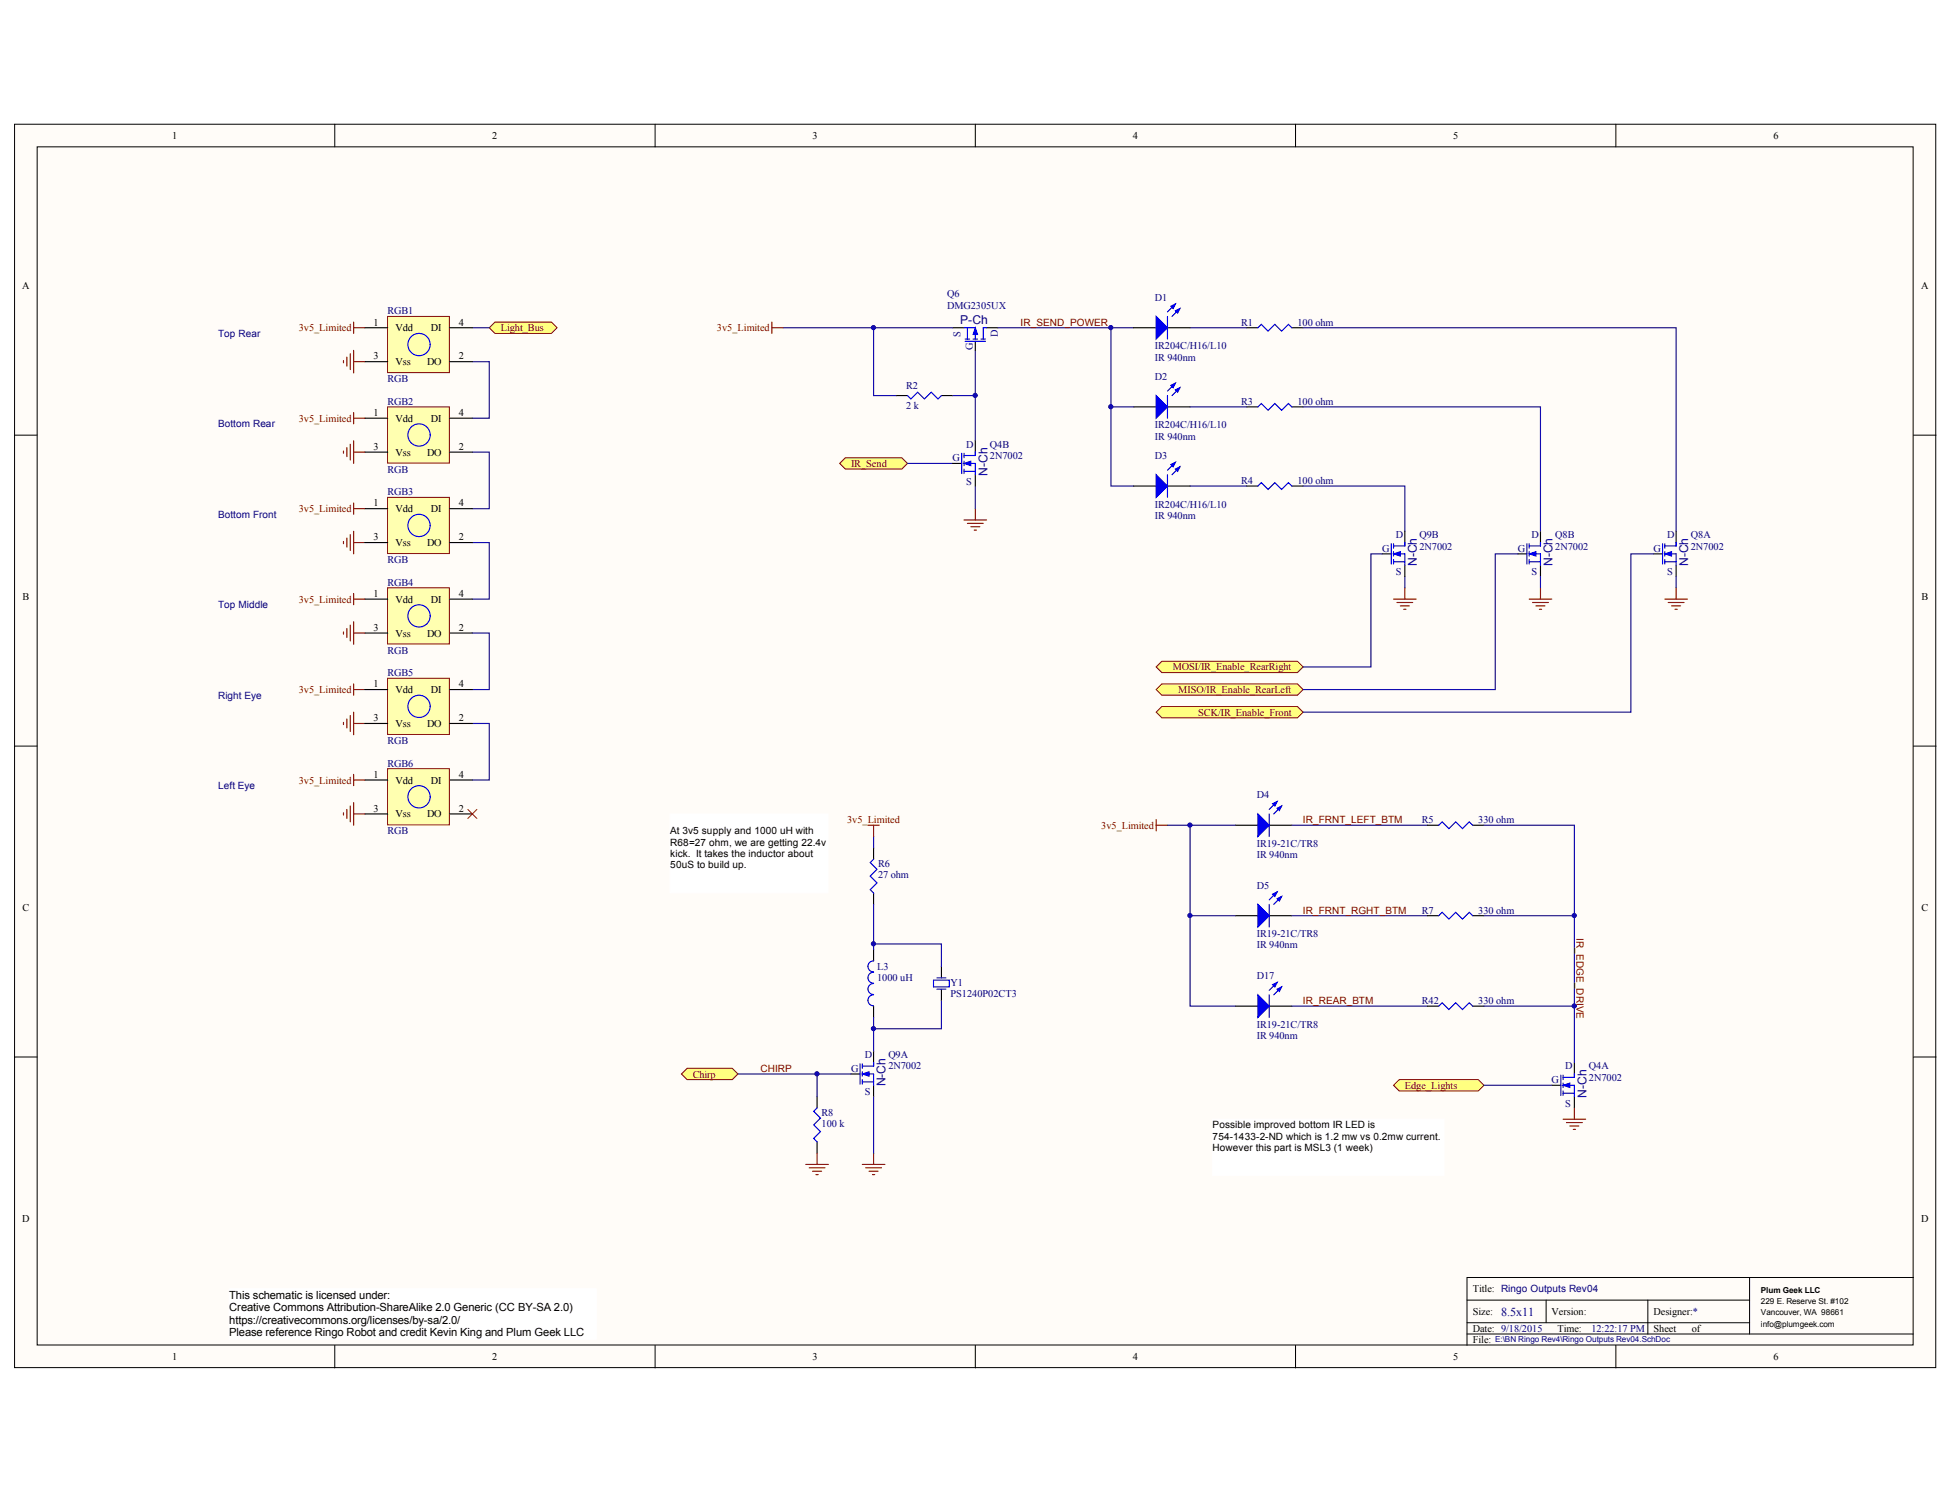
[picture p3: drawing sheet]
<svg xmlns="http://www.w3.org/2000/svg" width="272mm" height="208mm" viewBox="0 0 272 208" stroke-linecap="round" stroke-linejoin="round" font-family="sans-serif">
<g fill="#fffcf8" stroke="#000" stroke-width=".14">
<path d="M2 17.3h267.5v173.1h-267.5z"/>
<path d="M5.2 20.4h261.1v166.9h-261.1z"/>
</g>
<g fill="none" stroke="#000" stroke-width=".14">
<path d="M46.6 17.3v3.1M91.2 17.3v3.1M135.8 17.3v3.1M180.3 17.3v3.1M224.9 17.3v3.1M2 60.6h3.2M266.4 60.6h3.1M2 103.9h3.2M266.4 103.9h3.1M2 147.2h3.2M266.4 147.2h3.1M243.5 177.9v7.8"/>
<path d="M266.4 177.9h-62.2v9.4M46.6 187.3v3.2M91.2 187.3v3.2M135.8 187.3v3.2M180.3 187.3v3.2M204.2 181h39.3M204.2 185.7h62.2M204.2 184.2h39.3M215.2 181v3.2M224.9 187.3v3.2M229.4 181v4.7"/>
</g>
<g fill="none" stroke="#800000" stroke-width=".16">
<path d="M47.8 50.2v.3M48.3 49.7v1.3M48.8 49.3v2.2M49.2 44.8v1.6M49.2 48.8v3.1M49.2 57.4v1.6M49.2 50.4h1.6M49.2 45.6h1.6M49.2 58.2h1.6M47.8 62.8v.3M47.8 75.4v.3M48.3 62.3v1.3"/>
<path d="M48.3 74.9v1.3M48.8 61.8v2.2M48.8 74.4v2.2M49.2 61.4v3.1M49.2 70v1.6M49.2 74v3.1M49.2 62.9h1.6M49.2 75.5h1.6M49.2 70.8h1.6M47.8 88v.3M48.3 87.5v1.3M48.8 87v2.2"/>
<path d="M48.8 99.6v2.2M49.2 82.6v1.6M49.2 86.6v3.1M49.2 95.2v1.6M49.2 99.2v3.1M49.2 88.1h1.6M49.2 83.4h1.6M49.2 96h1.6M47.8 100.6v.3M47.8 113.2v.3M48.3 100.1v1.3M48.3 112.7v1.2"/>
<path d="M48.8 112.2v2.2M49.2 107.8v1.6M49.2 111.7v3.2M49.2 100.7h1.6M49.2 113.3h1.6M49.2 108.6h1.6"/>
</g>
<path d="M68.9 44.8h7.9l.7 .8-.7 .8h-7.9l-.8-.8z" fill-rule="evenodd" fill="#ffff80" stroke="#800000" stroke-width=".14"/>
<g fill="none" stroke="#11037f" stroke-width=".16">
<path d="M65.7 50.4h2.4v7.8h-2.4M65.7 45.6h2.4M109 45.6h23.6M121.6 45.6v9.5h3.1M132.6 55.1h3.2M135.8 48.8v12.6M138.9 45.6h18.9M154.6 45.6v22.1h3.2M154.6 56.6h3.2M165.7 45.6h7.8M165.7 56.6h7.8M65.7 62.9h2.4v7.9h-2.4"/>
<path d="M65.7 75.5h2.4v7.9h-2.4M135.8 67.7v3.1M165.7 67.7h7.8M65.7 88.1h2.4v7.9h-2.4M233.3 80.3v1.5M65.7 100.7h2.4v7.9h-2.4"/>
</g>
<path d="M65.1 112.7l1.3 1.2M66.4 112.7l-1.3 1.2" fill="none" stroke="#f00" stroke-width=".14"/>
<g fill="none" stroke="#000" stroke-width=".16">
<path d="M124.7 55.1h1.6M131 55.1h1.6M132.6 45.6h1.6M135.8 47.5v1.3M137.3 45.6h1.6M157.8 56.6h3.1M162.5 56.6h3.2M173.5 45.6h1.6M173.5 56.6h1.6M179.8 45.6h1.6M179.8 56.6h1.6M173.5 67.7h1.6"/>
<path d="M179.8 67.7h1.6M211.3 77.1h1.2M214.4 74v1.5M214.4 78.7v1.6M230.2 77.1h1.2M233.3 74v1.5M233.3 78.7v1.6"/>
</g>
<g fill="none" stroke="#00f" stroke-width=".16">
<path d="M126.3 55.1l.5 .4 .9-.9 1 .9 .9-.9 1 .9 .4-.4M134.2 45.6h1.6v1.6M134.3 47.5h2.9M134.3 47.2h.7M134.7 45.6v1.6M135.4 47.2h.7M136.5 47.2h.7M137.3 45.6h-.4v1.6M162.5 55.1v3.1M163.6 53.3l-1.1 1.1M164.2 54l-1.1 1.1M175.1 45.6l.5-.4 .9 .9 1-.9 .9 .9 .9-.9 .5 .4"/>
<path d="M175.1 56.6l.5-.4 .9 .9 1-.9 .9 .9 .9-.9 .5 .4M175.1 67.7l.5-.5 .9 .9 1-.9 .9 .9 .9-.9 .5 .5M212.5 75.7v2.8M212.9 77.1h1.5v1.6M212.9 78.2h1.5M212.9 75.7v.6M212.9 76.8v.6M212.9 77.9v.6M214.4 75.5v.5h-1.5M231.4 75.7v2.8M231.7 77.1h1.6v1.6M231.7 78.2h1.6"/>
<path d="M231.7 75.7v.6M231.7 76.8v.6M231.7 77.9v.6M233.3 75.5v.5h-1.6"/>
</g>
<g fill="#000080" stroke="#000080" stroke-width=".14">
<circle cx="121.6" cy="45.6" r=".29"/>
<circle cx="135.7" cy="55.1" r=".29"/>
<circle cx="154.6" cy="45.6" r=".29"/>
<circle cx="154.6" cy="56.6" r=".29"/>
</g>
<path d="M107.4 44.8v1.6M107.4 45.6h1.6M134.2 72.4h3.1M134.7 72.9h2.2M135.1 73.3h1.3M135.6 73.8h.3M135.8 70.8v1.6M231.7 83.4h3.2M232.2 83.9h2.2M232.7 84.4h1.2M233.2 84.8h.3M233.3 81.8v1.6" fill="none" stroke="#800000" stroke-width=".16"/>
<g fill="#00f" stroke="#00f" stroke-width=".14">
<path d="M135.8 45.6l.3 1h-.7z"/>
<path d="M231.7 77.1l1-.3v.6z"/>
<path d="M212.9 77.1l.9-.3v.6z"/>
</g>
<g fill="#00f" stroke="#00f" stroke-width=".16">
<path d="M160.9 55.1l1.6 1.5-1.6 1.6z"/>
<path d="M163.6 54.3l.6-.3-.3 .6z"/>
<path d="M163 53.7l.6-.4-.3 .7z"/>
</g>
<path d="M117.7 63.7h7.8l.8 .8-.8 .8h-7.8l-.8-.8z" fill-rule="evenodd" fill="#ffff80" stroke="#800000" stroke-width=".14"/>
<g fill="none" stroke="#11037f" stroke-width=".16">
<path d="M181.4 56.6h33v17.4M181.4 45.6h51.9v28.4M126.3 64.5h6.3M181.4 67.7h14.1v6.3M195.5 80.3v1.5M214.4 80.3v1.5M121.6 116.5v1.5M121.6 131.4h9.4v3.2M121.6 125.9v6.3M131 139.3v3.9h-9.4M102.7 149.5h15.8M113.7 149.5v3.2"/>
<path d="M121.6 141.7v4.7M121.6 152.7v7.8"/>
</g>
<g fill="none" stroke="#800000" stroke-width=".16">
<path d="M194 83.4h3.1M194.4 83.9h2.3M194.9 84.4h1.3M195.4 84.8h.3M195.5 81.8v1.6M212.9 83.4h3.1M213.3 83.9h2.2M213.8 84.4h1.3M214.3 84.8h.3M214.4 81.8v1.6M120.8 114.9h1.6M121.6 114.9v1.6"/>
<path d="M112.2 162.1h3.1M112.6 162.6h2.2M113.1 163.1h1.3M113.6 163.5h.3M113.7 160.5v1.6M120 162.1h3.2M120.5 162.6h2.2M121 163.1h1.2M121.4 163.5h.4M121.6 160.5v1.6"/>
</g>
<path d="M121.6 118v1.6M121.6 124.3v1.6M121.6 132.2v1.6M131 134.6v1.5M131 137.7v1.6M113.7 152.7v1.5M113.7 159v1.5M118.5 149.5h1.2M121.6 140.1v1.6M121.6 146.4v1.5M121.6 151.1v1.6" fill="none" stroke="#000" stroke-width=".16"/>
<g fill="none" stroke="#00f" stroke-width=".16">
<path d="M121.6 119.6l-.5 .5 1 .9-1 1 1 .9-1 1 .5 .4M121.6 138.5a.76 .76 0 0 0-.8 .8 .76 .76 0 0 0 .8 .7M121.6 136.9a.76 .76 0 0 0-.8 .8 .76 .76 0 0 0 .8 .8M121.6 135.4a.76 .76 0 0 0-.8 .7 .76 .76 0 0 0 .8 .8M121.6 133.8a.76 .76 0 0 0-.8 .7 .76 .76 0 0 0 .8 .8M129.9 136.5h2.2v.9h-2.2zM130.4 136.1h1.3M130.4 137.7h1.3M113.7 154.2l-.4 .5 .9 1-.9 .9 .9 1-.9 .9 .4 .5M119.7 148.1v2.8M120 149.5h1.6v1.6M120 150.6h1.6"/>
<path d="M120 148.1v.6M120 149.2v.6M120 150.3v.6M121.6 147.9v.5h-1.6"/>
</g>
<path d="M120 149.5l1-.3v.6z" fill="#00f" stroke="#00f" stroke-width=".14"/>
<g fill="#000080" stroke="#000080" stroke-width=".14">
<circle cx="121.6" cy="131.4" r=".29"/>
<circle cx="121.6" cy="143.2" r=".29"/>
<circle cx="113.7" cy="149.5" r=".29"/>
</g>
<path d="M93.3 113.3h22v11h-22z" fill="#fff" stroke="#fff" stroke-width=".14"/>
<g fill="#ffff80" stroke="#800000" stroke-width=".14">
<path d="M95.6 148.7h6.3l.8 .8-.8 .8h-6.3l-.7-.8z" fill-rule="evenodd"/>
<path d="M194.8 150.3h11l.8 .8-.8 .8h-11l-.8-.8z" fill-rule="evenodd"/>
</g>
<g fill="none" stroke="#000" stroke-width=".16">
<path d="M132.6 64.5h1.3M135.8 61.4v1.5M135.8 66.1v1.6M171.9 114.9h3.2M176.7 114.9h3.1M198.7 114.9h1.6M205 114.9h1.6M171.9 127.5h3.2M176.7 127.5h3.1M198.7 127.5h1.6M205 127.5h1.6M216 151.1h1.3"/>
<path d="M219.1 147.9v1.6M219.1 152.7v1.5"/>
</g>
<g fill="#00f" stroke="#00f" stroke-width=".16">
<path d="M175.1 113.3l1.6 1.6-1.6 1.6z"/>
<path d="M177.8 112.5l.6-.3-.3 .6z"/>
<path d="M177.1 111.9l.7-.3-.3 .6z"/>
<path d="M175.1 125.9l1.6 1.6-1.6 1.6z"/>
<path d="M177.8 125.1l.6-.3-.3 .6z"/>
<path d="M177.1 124.5l.7-.3-.3 .6z"/>
</g>
<g fill="none" stroke="#00f" stroke-width=".16">
<path d="M133.9 63.1v2.8M134.2 64.5h1.6v1.6M134.2 65.6h1.6M134.2 63.1v.6M134.2 64.2v.6M134.2 65.3v.6M135.8 62.9v.5h-1.6M176.7 113.3v3.2M177.8 111.6l-1.1 1.1M178.4 112.2l-1.1 1.1M200.3 114.9l.4-.5 1 1 .9-1 1 1 .9-1 .5 .5M176.7 125.9v3.2"/>
<path d="M177.8 124.2l-1.1 1.1M178.4 124.8l-1.1 1.1M200.3 127.5l.4-.5 1 1 .9-1 1 1 .9-1 .5 .5M217.3 149.7v2.8M217.6 151.1h1.5v1.6M217.6 152.2h1.5M217.6 149.7v.6M217.6 150.8v.6M217.6 151.9v.6M219.1 149.5v.5h-1.5"/>
</g>
<path d="M162.5 114.9h9.4M179.8 114.9h18.9M206.6 114.9h12.5v33M179.8 127.5h18.9M206.6 127.5h12.5M206.6 151.1h9.4" fill="none" stroke="#11037f" stroke-width=".16"/>
<path d="M160.9 114.1v1.6M160.9 114.9h1.6M217.6 155.8h3.1M218 156.3h2.3M218.5 156.8h1.3M219 157.2h.3M219.1 154.2v1.6" fill="none" stroke="#800000" stroke-width=".16"/>
<g fill="#00f" stroke="#00f" stroke-width=".14">
<path d="M217.6 151.1l.9-.3v.6z"/>
<path d="M134.2 64.5l.9-.3v.6z"/>
</g>
<circle cx="219.1" cy="127.5" r=".29" fill="#000080" stroke="#000080" stroke-width=".14"/>
<path d="M53.9 44.1h8.7v7.8h-8.7z" fill="#ffffb0" stroke="#800000" stroke-width=".14"/>
<path d="M50.8 45.6h3.1M50.8 50.4h3.1M62.6 45.6h3.1M62.6 50.4h3.1" fill="none" stroke="#000" stroke-width=".16"/>
<circle cx="58.3" cy="48" r="1.55" fill="none" stroke="#00f" stroke-width=".16"/>
<path d="M53.9 56.6h8.7v7.9h-8.7z" fill="#ffffb0" stroke="#800000" stroke-width=".14"/>
<path d="M50.8 58.2h3.1M62.6 58.2h3.1M50.8 62.9h3.1M62.6 62.9h3.1" fill="none" stroke="#000" stroke-width=".16"/>
<circle cx="58.3" cy="60.6" r="1.55" fill="none" stroke="#00f" stroke-width=".16"/>
<path d="M53.9 69.2h8.7v7.9h-8.7z" fill="#ffffb0" stroke="#800000" stroke-width=".14"/>
<path d="M50.8 70.8h3.1M50.8 75.5h3.1M62.6 70.8h3.1M62.6 75.5h3.1" fill="none" stroke="#000" stroke-width=".16"/>
<circle cx="58.3" cy="73.2" r="1.55" fill="none" stroke="#00f" stroke-width=".16"/>
<path d="M53.9 81.8h8.7v7.9h-8.7z" fill="#ffffb0" stroke="#800000" stroke-width=".14"/>
<path d="M50.8 83.4h3.1M50.8 88.1h3.1M62.6 83.4h3.1M62.6 88.1h3.1" fill="none" stroke="#000" stroke-width=".16"/>
<circle cx="58.3" cy="85.7" r="1.55" fill="none" stroke="#00f" stroke-width=".16"/>
<path d="M53.9 94.4h8.7v7.9h-8.7z" fill="#ffffb0" stroke="#800000" stroke-width=".14"/>
<path d="M50.8 96h3.1M62.6 96h3.1M50.8 100.7h3.1M62.6 100.7h3.1" fill="none" stroke="#000" stroke-width=".16"/>
<circle cx="58.3" cy="98.3" r="1.55" fill="none" stroke="#00f" stroke-width=".16"/>
<path d="M53.9 107h8.7v7.8h-8.7z" fill="#ffffb0" stroke="#800000" stroke-width=".14"/>
<g fill="none" stroke="#000" stroke-width=".16">
<path d="M157.8 45.6h3.1M162.5 45.6h3.2M157.8 67.7h3.1M162.5 67.7h3.2M192.4 77.1h1.3M195.5 74v1.5M195.5 78.7v1.6M50.8 108.6h3.1M50.8 113.3h3.1M62.6 108.6h3.1M62.6 113.3h3.1M171.9 140.1h3.2"/>
<path d="M176.7 140.1h3.1M198.7 140.1h1.6M205 140.1h1.6"/>
</g>
<g fill="none" stroke="#00f" stroke-width=".16">
<path d="M162.5 44.1v3.1M163.6 42.3l-1.1 1.1M164.2 43l-1.1 1.1M162.5 66.1v3.1M163.6 64.4l-1.1 1.1M164.2 65l-1.1 1.1M193.7 75.7v2.8M194 77.1h1.5v1.6M194 78.2h1.5M194 75.7v.6M194 76.8v.6M194 77.9v.6"/>
<path d="M195.5 75.5v.5h-1.5M176.7 138.5v3.2M177.8 136.8l-1.1 1.1M178.4 137.4l-1.1 1.1M200.3 140.1l.4-.5 1 1 .9-1 1 1 .9-1 .5 .5"/>
<circle cx="58.3" cy="110.9" r="1.55"/>
</g>
<g fill="#00f" stroke="#00f" stroke-width=".16">
<path d="M160.9 66.1l1.6 1.6-1.6 1.5z"/>
<path d="M163.6 65.3l.6-.3-.3 .6z"/>
<path d="M163 64.7l.6-.3-.3 .6z"/>
<path d="M175.1 138.5l1.6 1.6-1.6 1.6z"/>
<path d="M177.8 137.7l.6-.3-.3 .6z"/>
<path d="M177.1 137.1l.7-.3-.3 .6z"/>
<path d="M160.9 44.1l1.6 1.5-1.6 1.6z"/>
<path d="M163.6 43.3l.6-.3-.3 .6z"/>
<path d="M163 42.6l.6-.3-.3 .7z"/>
</g>
<path d="M194 77.1l.9-.3v.6z" fill="#00f" stroke="#00f" stroke-width=".14"/>
<path d="M165.7 114.9v25.2h6.2M165.7 127.5h6.2M179.8 140.1h18.9M206.6 140.1h12.5" fill="none" stroke="#11037f" stroke-width=".16"/>
<g fill="#000080" stroke="#000080" stroke-width=".14">
<circle cx="219.1" cy="140.1" r=".29"/>
<circle cx="165.6" cy="127.5" r=".29"/>
<circle cx="165.6" cy="114.9" r=".29"/>
</g>
<g fill="#ffff80" stroke="#800000" stroke-width=".14">
<path d="M161.7 92.1h18.9l.8 .8-.8 .7h-18.9l-.8-.7z" fill-rule="evenodd"/>
<path d="M161.7 95.2h18.9l.8 .8-.8 .8h-18.9l-.8-.8z" fill-rule="evenodd"/>
<path d="M161.7 98.4h18.9l.8 .8-.8 .7h-18.9l-.8-.7z" fill-rule="evenodd"/>
</g>
<path d="M192.4 77.1h-1.6v15.8h-9.4M211.3 77.1h-3.2v18.9h-26.7M230.2 77.1h-3.2v22.1h-45.6" fill="none" stroke="#11037f" stroke-width=".16"/>
<g fill="#fff" stroke="#fff" stroke-width=".14">
<path d="M168.8 155.8h32.2v7.8h-32.2z"/>
<path d="M31.9 179.4h51.1v7.1h-51.1z"/>
</g>
<g font-size="1.7" fill="#000080">
<text x="133.7" y="45.1">P-Ch</text>
<text x="137.5" y="66.3" transform="rotate(-90 137.5 66.3)">N-Ch</text>
<text x="197.2" y="78.8" transform="rotate(-90 197.2 78.8)">N-Ch</text>
<text x="216.1" y="78.8" transform="rotate(-90 216.1 78.8)">N-Ch</text>
<text x="235" y="78.8" transform="rotate(-90 235 78.8)">N-Ch</text>
<text x="123.3" y="151.2" transform="rotate(-90 123.3 151.2)">N-Ch</text>
<text x="220.8" y="152.9" transform="rotate(-90 220.8 152.9)">N-Ch</text>
<text x="208.9" y="183.2">8.5x11</text>
</g>
<g font-size="1.6">
<text x="31.9" y="180.8">This schematic is licensed under:</text>
<text x="31.9" y="182.6">Creative Commons Attribution-ShareAlike 2.0 Generic (CC BY-SA 2.0)</text>
<text x="31.9" y="184.3">https://creativecommons.org/licenses/by-sa/2.0/</text>
<text x="31.9" y="186">Please reference Ringo Robot and credit Kevin King and Plum Geek LLC</text>
</g>
<g font-size="1.4">
<text x="24" y="19.4">1</text>
<text x="68.5" y="19.4">2</text>
<text x="113.1" y="19.4">3</text>
<text x="157.7" y="19.4">4</text>
<text x="202.3" y="19.4">5</text>
<text x="246.8" y="19.4">6</text>
<text x="3.1" y="40.2">A</text>
<text x="267.4" y="40.2">A</text>
<text x="52" y="45.3">1</text>
<text x="55.1" y="46.1">Vdd</text>
<text x="60" y="46.1">DI</text>
<text x="63.9" y="45.3">4</text>
<text x="52" y="50">3</text>
<text x="55.1" y="50.9">Vss</text>
<text x="59.4" y="50.9">DO</text>
<text x="63.9" y="50">2</text>
<text x="52" y="57.9">1</text>
<text x="55.1" y="58.7">Vdd</text>
<text x="60" y="58.7">DI</text>
<text x="63.9" y="57.9">4</text>
<text x="52" y="62.6">3</text>
<text x="55.1" y="63.4">Vss</text>
<text x="59.4" y="63.4">DO</text>
<text x="63.9" y="62.6">2</text>
<text x="52" y="70.5">1</text>
<text x="55.1" y="71.3">Vdd</text>
<text x="60" y="71.3">DI</text>
<text x="63.9" y="70.5">4</text>
<text x="52" y="75.2">3</text>
<text x="55.1" y="76">Vss</text>
<text x="59.4" y="76">DO</text>
<text x="63.9" y="75.2">2</text>
<text x="3.1" y="83.5">B</text>
<text x="52" y="83.1">1</text>
<text x="55.1" y="83.9">Vdd</text>
<text x="60" y="83.9">DI</text>
<text x="63.9" y="83.1">4</text>
<text x="267.5" y="83.5">B</text>
<text x="52" y="87.8">3</text>
<text x="55.1" y="88.6">Vss</text>
<text x="59.4" y="88.6">DO</text>
<text x="63.9" y="87.8">2</text>
<text x="52" y="95.7">1</text>
<text x="63.9" y="95.7">4</text>
<text x="52" y="100.4">3</text>
<text x="55.1" y="96.5">Vdd</text>
<text x="55.1" y="101.2">Vss</text>
<text x="59.4" y="101.2">DO</text>
<text x="60" y="96.5">DI</text>
<text x="63.9" y="100.4">2</text>
<text x="52" y="108.3">1</text>
<text x="52" y="113">3</text>
<text x="55.1" y="109.1">Vdd</text>
<text x="55.1" y="113.8">Vss</text>
<text x="59.4" y="113.8">DO</text>
<text x="60" y="109.1">DI</text>
<text x="63.9" y="108.3">4</text>
<text x="63.9" y="113">2</text>
<text x="93.3" y="116.2">At 3v5 supply and 1000 uH with</text>
<text x="93.3" y="117.7">R68=27 ohm, we are getting 22.4v</text>
<text x="93.3" y="119.3">kick. It takes the inductor about</text>
<text x="93.3" y="120.9">50uS to build up.</text>
<text x="3.1" y="126.8">C</text>
<text x="267.5" y="126.8">C</text>
<text x="168.8" y="157.1">Possible improved bottom IR LED is</text>
<text x="168.8" y="158.7">754-1433-2-ND which is 1.2 mw vs 0.2mw current.</text>
<text x="168.8" y="160.2">However this part is MSL3 (1 week)</text>
<text x="3.1" y="170.1">D</text>
<text x="267.4" y="170.1">D</text>
<text x="205" y="179.9">Title: Ringo Outputs Rev04</text>
<text x="205" y="183.1">Size:</text>
<text x="205" y="185.4">Date: 9/18/2015</text>
<text x="216" y="183.1">Version:</text>
<text x="216.8" y="185.4">Time:</text>
<text x="230.2" y="183.1">Designer:*</text>
<text x="230.2" y="185.4">Sheet</text>
<text x="235.5" y="185.4">of</text>
<text x="24" y="189.4">1</text>
<text x="68.5" y="189.4">2</text>
<text x="113.1" y="189.4">3</text>
<text x="157.7" y="189.4">4</text>
<text x="202.3" y="189.4">5</text>
<text x="205" y="187">File:</text>
<text x="246.8" y="189.4">6</text>
</g>
<g font-size="1.4" fill="#000080">
<text x="131.8" y="41.4">Q6</text>
<text x="160.8" y="41.9">D1</text>
<text x="30.4" y="46.9">Top Rear</text>
<text x="54" y="43.8">RGB1</text>
<text x="131.8" y="43">DMG2305UX</text>
<text x="133.7" y="46.9" transform="rotate(-90 133.7 46.9)">S</text>
<text x="138.9" y="46.9" transform="rotate(-90 138.9 46.9)">D</text>
<text x="172.8" y="45.3">R1</text>
<text x="180.6" y="45.3">100 ohm</text>
<text x="54" y="53.2">RGB</text>
<text x="135.4" y="48.8" transform="rotate(-90 135.4 48.8)">G</text>
<text x="160.8" y="52.9">D2</text>
<text x="160.8" y="50.2">IR 940nm</text>
<text x="160.8" y="48.6">IR204C/H16/L10</text>
<text x="30.4" y="59.5">Bottom Rear</text>
<text x="54" y="56.3">RGB2</text>
<text x="126.1" y="57">2 k</text>
<text x="126.1" y="54.1">R2</text>
<text x="160.8" y="59.6">IR204C/H16/L10</text>
<text x="172.8" y="56.3">R3</text>
<text x="180.6" y="56.3">100 ohm</text>
<text x="54" y="65.8">RGB</text>
<text x="132.6" y="64.2">G</text>
<text x="134.5" y="62.3">D</text>
<text x="137.8" y="62.3">Q4B</text>
<text x="137.8" y="63.9">2N7002</text>
<text x="160.8" y="61.2">IR 940nm</text>
<text x="160.8" y="63.9">D3</text>
<text x="54" y="69">RGB3</text>
<text x="134.5" y="67.5">S</text>
<text x="160.8" y="70.7">IR204C/H16/L10</text>
<text x="172.8" y="67.4">R4</text>
<text x="180.6" y="67.4">100 ohm</text>
<text x="30.4" y="72.1">Bottom Front</text>
<text x="160.8" y="72.2">IR 940nm</text>
<text x="192.4" y="76.8">G</text>
<text x="194.3" y="74.9">D</text>
<text x="197.6" y="74.9">Q9B</text>
<text x="197.6" y="76.5">2N7002</text>
<text x="211.3" y="76.8">G</text>
<text x="213.2" y="74.9">D</text>
<text x="216.5" y="74.9">Q8B</text>
<text x="216.5" y="76.5">2N7002</text>
<text x="230.2" y="76.8">G</text>
<text x="232.1" y="74.9">D</text>
<text x="235.4" y="74.9">Q8A</text>
<text x="235.4" y="76.5">2N7002</text>
<text x="54" y="78.4">RGB</text>
<text x="54" y="81.5">RGB4</text>
<text x="194.3" y="80.1">S</text>
<text x="213.2" y="80.1">S</text>
<text x="232.1" y="80.1">S</text>
<text x="30.4" y="84.7">Top Middle</text>
<text x="54" y="91">RGB</text>
<text x="54" y="94.1">RGB5</text>
<text x="30.4" y="97.3">Right Eye</text>
<text x="54" y="103.6">RGB</text>
<text x="54" y="106.7">RGB6</text>
<text x="30.4" y="109.9">Left Eye</text>
<text x="175" y="111.1">D4</text>
<text x="54" y="116.2">RGB</text>
<text x="175" y="119.5">IR 940nm</text>
<text x="175" y="117.9">IR19-21C/TR8</text>
<text x="197.9" y="114.6">R5</text>
<text x="205.8" y="114.6">330 ohm</text>
<text x="122.2" y="122.3">27 ohm</text>
<text x="122.2" y="120.7">R6</text>
<text x="175" y="123.7">D5</text>
<text x="175" y="130.5">IR19-21C/TR8</text>
<text x="197.9" y="127.2">R7</text>
<text x="205.8" y="127.2">330 ohm</text>
<text x="122.1" y="136.6">1000 uH</text>
<text x="122.1" y="135">L3</text>
<text x="132.3" y="137.2">Y1</text>
<text x="175" y="132">IR 940nm</text>
<text x="175" y="136.3">D17</text>
<text x="132.3" y="138.8">PS1240P02CT3</text>
<text x="175" y="143.1">IR19-21C/TR8</text>
<text x="197.9" y="139.8">R42</text>
<text x="205.8" y="139.8">330 ohm</text>
<text x="118.5" y="149.2">G</text>
<text x="120.4" y="147.3">D</text>
<text x="123.7" y="147.3">Q9A</text>
<text x="123.7" y="148.9">2N7002</text>
<text x="175" y="144.7">IR 940nm</text>
<text x="217.9" y="148.9">D</text>
<text x="221.2" y="148.9">Q4A</text>
<text x="114.4" y="155.3">R8</text>
<text x="120.4" y="152.5">S</text>
<text x="216" y="150.8">G</text>
<text x="217.9" y="154.1">S</text>
<text x="221.2" y="150.5">2N7002</text>
<text x="114.4" y="156.9">100 k</text>
<text x="221.5" y="185.4">12:22:17 PM</text>
</g>
<g font-size="1.4" fill="#800000">
<text x="41.6" y="46.1">3v5_Limited</text>
<text x="69.7" y="46.1">Light_Bus</text>
<text x="99.8" y="46.1">3v5_Limited</text>
<text x="142.1" y="45.3">IR_SEND_POWER</text>
<text x="41.6" y="58.7">3v5_Limited</text>
<text x="118.5" y="65">IR_Send</text>
<text x="41.6" y="71.3">3v5_Limited</text>
<text x="41.6" y="83.9">3v5_Limited</text>
<text x="163.3" y="93.3">MOSI/IR_Enable_RearRight</text>
<text x="41.6" y="96.5">3v5_Limited</text>
<text x="164" y="96.5">MISO/IR_Enable_RearLeft</text>
<text x="166.8" y="99.6">SCK/IR_Enable_Front</text>
<text x="41.6" y="109.1">3v5_Limited</text>
<text x="117.9" y="114.6">3v5_Limited</text>
<text x="153.3" y="115.4">3v5_Limited</text>
<text x="181.4" y="114.6">IR_FRNT_LEFT_BTM</text>
<text x="181.4" y="127.2">IR_FRNT_RGHT_BTM</text>
<text x="219.4" y="130.7" transform="rotate(90 219.4 130.7)">IR_EDGE_DRIVE</text>
<text x="181.4" y="139.8">IR_REAR_BTM</text>
<text x="105.9" y="149.2">CHIRP</text>
<text x="96.4" y="150">Chirp</text>
<text x="195.6" y="151.6">Edge_Lights</text>
</g>
<g font-size="1.1">
<text x="245.1" y="180">Plum Geek LLC</text>
<text x="245.1" y="181.5">229 E. Reserve St. #102</text>
<text x="245.1" y="183.1">Vancouver, WA 98661</text>
<text x="245.1" y="184.7">info@plumgeek.com</text>
</g>
<text font-size="1.1" fill="#000080" x="208.1" y="186.9">E:\BN Ringo Rev4\Ringo Outputs Rev04.SchDoc</text>
</svg>
